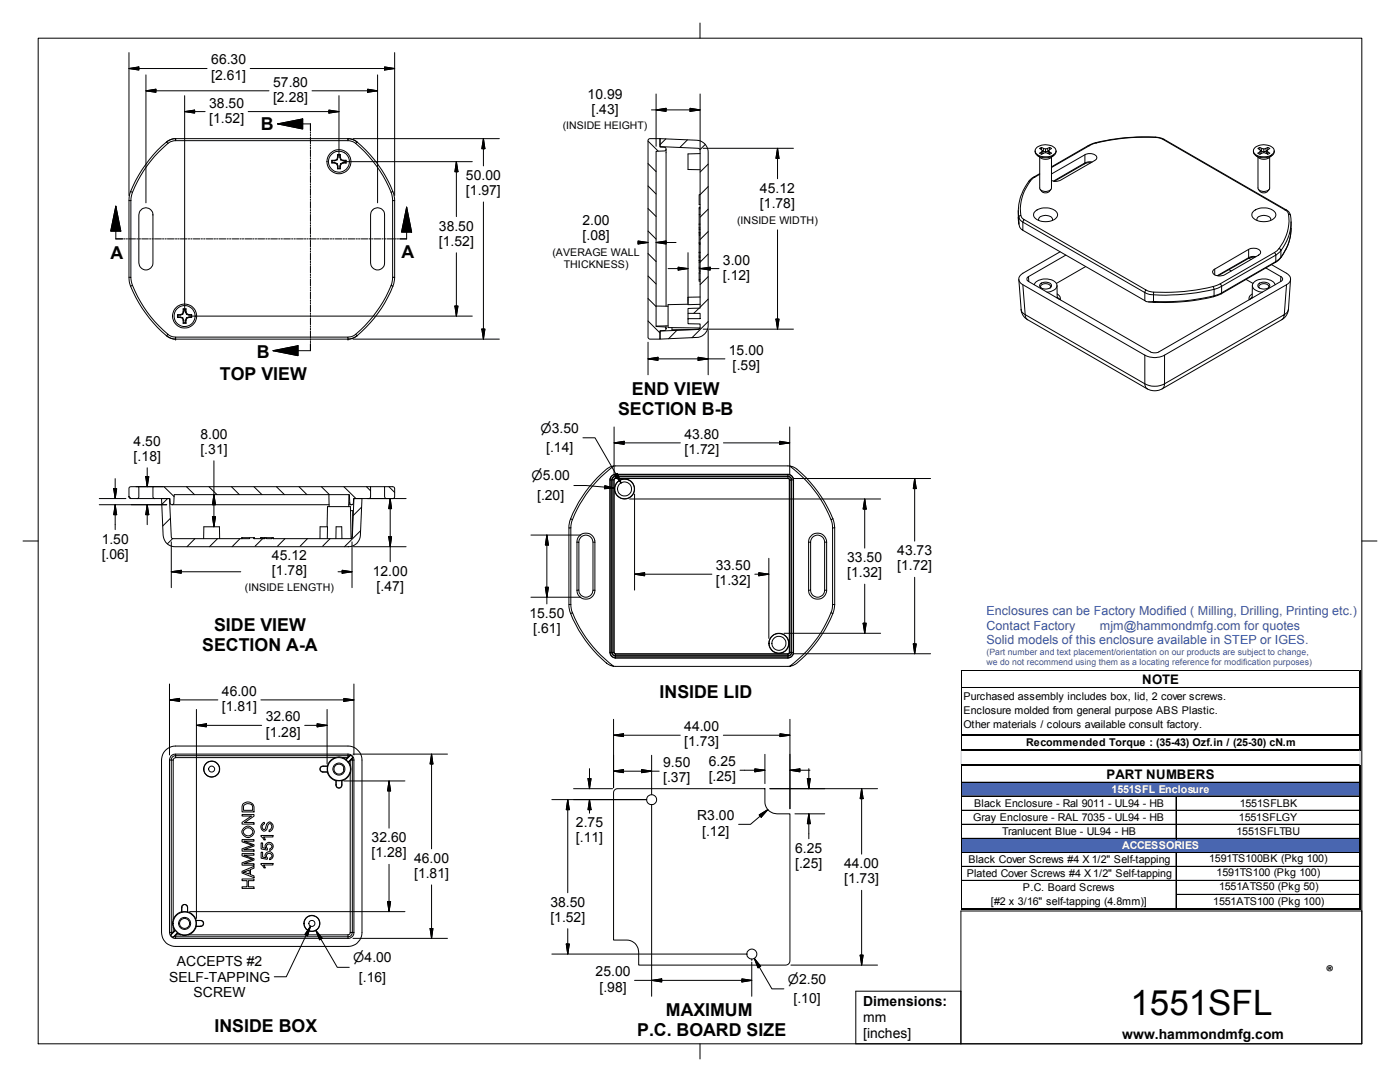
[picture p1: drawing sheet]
<svg xmlns="http://www.w3.org/2000/svg" width="279mm" height="216mm" viewBox="0 0 279 216" stroke-linecap="round" stroke-linejoin="round" font-family="sans-serif">
<g fill="none" stroke="#000" stroke-width=".2">
<path d="M26.1 38.2l-.4 1.8 .1 15.8a18.3 18.3 0 0 0 4 7.7l1.6 1.8a7.4 7.4 0 0 0 2.9 2.3l.8 .1M26.1 38.2l.3 .2M26.4 38.4l-.3 1.6M33.5 28.6l-.2-.3a26.1 26.1 0 0 0-7.2 9.9M33.5 28.6a24.5 24.5 0 0 0-7.1 9.8M35.1 27.7h34.3v.4M35.1 28.1h34.3M35.1 28.1v-.4h-.5l-1.3 .6M35.1 28.1l-1 .2-.6 .3M35.1 27.7l-1.2 .2-.7 .5M35.1 27.7h.1M66.2 32l.6 .1"/>
<path d="M66.3 32.4h.5v.1M66.3 32.1l-.1 .4M66.8 32.4l.5 .2M67.2 31.8l-1 .2v.3v.2h.6l.4 .2M67.2 32.7l.2 .4M67.3 31.9l-.5 .2v-.1M67.3 32.6l.2 .5h-.1M67.3 32.6l-.1 .1M67.4 33.7h.5M67.4 30.9h.5M67.4 30.9h.4M67.4 30.9v.5"/>
<path d="M67.4 33.1v.6M67.4 31.4l-.2 .4M67.5 33.6l.4 .1M67.5 30.9v.5h-.1M67.5 33.1l-.1 .6M67.5 31.4l-.2 .5-.1-.1M67.9 31.4h-.1l.2 .5M67.9 30.9l-.1 .5M67.9 33.1h-.1v.5M67.9 31.4l.2 .4M67.9 30.9v.5M67.9 33.1v.6"/>
<path d="M68 32.6l-.2 .5M68 31.9l.5 .2M68 32.6l.1 .1M68.1 31.8l-.1 .1M68.1 32.7l-.2 .4M68.1 31.8l.4 .2M68.5 32.4l.6 .1M68.5 32.5h.6M68.5 32.5v-.1l-.5 .2M68.5 32v.1h.5M68.5 32.5l-.4 .2M68.5 32h.6"/>
<path d="M69.1 32v.5M69.1 32l-.1 .4M69.4 28.1l1 .2 .6 .3M69.4 27.7l.8 .1 .8 .3 .2 .2-.2 .3M69.4 27.7l1.2 .2 .7 .5M69.4 27.7h.1M71 28.6a25.7 25.7 0 0 1 7.1 9.8M71.2 28.3a25.4 25.4 0 0 1 7.2 9.9l-.3 .2M78.1 38.4l.3 1.6M78.4 38.2l.4 1.8M129.5 27.7h2.2v1.6l.9 .1a.37 .37 0 0 1 .3 .3 .37 .37 0 0 1-.3 .4l-1.7 .1v35h1.7a.36 .36 0 0 1 .3 .4 .36 .36 0 0 1-.3 .4h-.9v1.7h-2l-.4-.3v-39.5zM131.7 27.7l7.3 .3a2.39 2.39 0 0 1 2.3 2.4v34.5a2.39 2.39 0 0 1-2.3 2.4l-7.3 .4v-1.6l7.6-.4 .4-.2v-.9h-2.4v-1h2.4v-1.1h-2.4v-.9l2.4-.1v-31.7l-.4-.2-7.6-.3z"/>
<path d="M132.9 29.8v31.3M139.7 38.8h-.2v2h.2M139.7 30.6l-2.4 .1v3.1l2.4 .1M205.3 36.2a9.8 9.8 0 0 0-2.1 5.9M205.6 36.1a9.3 9.3 0 0 0-1.9 6.9l-.4 .2v1.4M206.4 35.3h.2l-1 .8-.3 .1M206.4 35.3l-1.1 .9M206.6 30.1a1.59 1.59 0 0 0 1.9 1.4 1.88 1.88 0 0 0 2.3-1.4M206.9 29.5a2.82 2.82 0 0 1 3.8 .3 1.49 1.49 0 0 1-1.8 1.5 1.87 1.87 0 0 1-2.3-1.2zM207 31l.8 .5a1.8 1.8 0 0 0 1.8 0l.7-.5M207.5 31.4v6.1a1.34 1.34 0 0 0 2.3 0v-6.1M207.5 34.6l-1.1 .7"/>
<path d="M207.5 34.8l-.9 .5M207.6 37.8a1.16 1.16 0 0 0 1.1 .7 1.16 1.16 0 0 0 1-.7M207.9 30.3v.5M207.9 29.4v.5M208 30.1l.2 .1M208 30.1l.1 .5M208 30.1l-.1 .2M208.3 29.6l-.1 .6 .5 .1M208.7 29.7v.6l.4-.1M208.7 29.7l-.8-.3-.4 .2 .5 .5M209.1 29.6l-.4 .1M209.1 29.6v.6l.2-.1 .2 .2"/>
<path d="M209.5 29.4l-.4 .2M209.5 29.9l-.3 .7M209.5 29.4l.3 .2-.3 .3M209.5 30.3l.3 .3-.3 .2a1.15 1.15 0 0 0-1.6 0l-.4-.2 .4-.3M209.5 29.4v.5M209.5 30.3l-.1 .5M209.8 34.7l6.7-3.8a1.83 1.83 0 0 1 2.4 .4l-.1 .5-.3 .2-6.8 3.9-1 .3-.9-.2M216.5 30.9l-.1 1.8M217.2 29.1l-7.4 4.2M217.2 29.1h.2M217.4 29.1l-7.6 4.3M217.7 32.5l-1.2 .1-6.1 3.6"/>
<path d="M218 32.3h-.8l-.7 .2-6.3 3.7M218.7 28.5h.1M218.8 28.5l-1.4 .6M230.7 27.3v.1M230.7 27.4a41.1 41.1 0 0 0-11.9 1.1M230.7 27.4l1.4 .4M232.1 27.8l24.4 14.1M232.3 27.8l-.3-.2a11 11 0 0 0-4.4-.3l-3 .2-3 .4a13.7 13.7 0 0 0-4.4 1.2M232.3 27.8l24.4 14.1M232.3 27.8h-.2M250.1 30.1a1.59 1.59 0 0 0 2 1.4 1.89 1.89 0 0 0 2.2-1.2v-.2M250.4 29.5a2.82 2.82 0 0 1 3.9 .3 1.49 1.49 0 0 1-1.8 1.5 1.87 1.87 0 0 1-2.4-1.2z"/>
<path d="M250.6 31l.7 .5a1.83 1.83 0 0 0 1.9 0l.7-.5M251.1 31.4v6.1a1.32 1.32 0 0 0 2.3 0v-6.1M251.2 37.8a1.16 1.16 0 0 0 1 .7 1.16 1.16 0 0 0 1.1-.7M251.4 30.3l.1 .5M251.4 29.4v.5M251.6 30.1l.1 .5M251.6 30.1l-.2 .2M251.6 30.1l.1 .1M251.8 29.6l-.1 .6 .5 .1M252.2 29.7v.6l.5-.1M252.2 29.7l-.8-.3-.4 .2 .6 .5M252.6 29.6l-.4 .1"/>
<path d="M252.6 29.6l.1 .6 .2-.1 .1 .2M253 29.4l-.4 .2M253 29.4l.4 .2-.4 .3M253 29.4v.5M253 29.9l-.2 .7M253 30.3l.4 .3-.4 .2a1.12 1.12 0 0 0-1.6 0l-.4-.2 .4-.3M253 30.3v.5M25.7 55.3h.4l.3 1.6-.3 .2M25.7 40h.4M26.1 40v15.3M26.4 56.9a24.5 24.5 0 0 0 7.1 9.8l-.2 .3M28 42.1a1.41 1.41 0 0 1 1.5-.6 1.41 1.41 0 0 1 1 1.4v9.6a1.41 1.41 0 0 1-1.4 1.4 1.41 1.41 0 0 1-1.4-1.4v-9.6z"/>
<path d="M74.2 42.1a1.41 1.41 0 0 1 1.6-.6 1.41 1.41 0 0 1 1 1.4v9.6a1.4 1.4 0 0 1-1.4 1.4 1.4 1.4 0 0 1-1.4-1.4v-9.6zM78.4 57.1l-.3-.2a25.7 25.7 0 0 1-7.1 9.8M78.4 57.1a23.4 23.4 0 0 1-7.8 10.3l-1.2 .3M78.8 55.3h-.4l-.3 1.6M78.8 40h-.4v15.3M78.8 40v15.3M78.8 55.3l-.4 1.8M139.5 52v1.9h.2M139.5 50.3v.8M139.5 46.4v.5M139.5 44.7v.8M139.5 51.1v.9"/>
<path d="M139.5 45.5v.9M139.5 44.7h.2M139.5 54.5h.2M139.5 55.8h.2M139.5 52.3h.2M139.5 52h.2M139.5 53.3h.2M139.5 53.6h.2M139.5 50.4h.2M139.5 48.5v.1h.2M139.5 46.7h.2M139.5 41.7h.2"/>
<path d="M139.5 51.1h.2M139.5 51.4h.2M139.5 50.3h.2M139.5 48.5h.2M139.5 46.4h.2M139.5 45.5h.2M139.5 45.8h.2M139.7 42.8h-.2v1.9M139.7 54.2h-.2v1.9h.2M139.7 41.4h-.2v1.4M139.7 48.7h-.2v1.6M139.7 46.9h-.2v1.6"/>
<path d="M139.7 59.3h-2.4v1.5l2.4-.1M203.2 43.4a2.78 2.78 0 0 0 .7 2.4l.2 .2v-1.7M203.2 43.4l.1 1.3M203.2 42.1l.3 1.7 .6 .5M203.2 42.1v1.3M203.3 55.8l.5 5.9M203.7 43l.3 .5 .4 .3-.3 .5M204.1 46l24.4 14M204.1 44.3l24.4 14.1M204.1 56.8l24.4 14.1M204.4 43.8l24.3 14.1-.2 .5M205.3 55.2v1"/>
<path d="M206.4 56.8a2.82 2.82 0 0 1 3.3-1 1.16 1.16 0 0 1 1.1 .6 1.16 1.16 0 0 1-.1 1.2l-1 .6-.7 .1M206.7 42a3.3 3.3 0 0 1 4.2 .4 1.12 1.12 0 0 1-.8 1.6 3.1 3.1 0 0 1-3.8-.9l.1-.7zM207.3 44a.89 .89 0 0 1 1.1-1 1.37 1.37 0 0 1 1.7 .8l-.1 .2M207.6 56.6a1.55 1.55 0 0 1 2.2 .3 .99 .99 0 0 1-1.3 .8 .73 .73 0 0 1-.8-.2 .73 .73 0 0 1-.1-.9zM207.8 57.5a.57 .57 0 0 1 0-.7 .57 .57 0 0 1 .6-.2 .87 .87 0 0 1 1.2 .8l-.1 .1M210.9 57l.1 2.5M211 58.7l.5 .5 .1 .6M211 59.3l.5 .4M211.1 59.3l-.1 .1M211.3 59.6v.1M211.6 50.2l-7.5 4.3a1.21 1.21 0 0 0-.8 1.2 1.21 1.21 0 0 0 .8 1.1l.5 6.3 .2 .4 .3 .3M212.7 50.9l-7.4 4.3a.52 .52 0 0 0-.4 .5 .52 .52 0 0 0 .4 .5l24.3 14a1.98 1.98 0 0 0 1.7 0l24.3-14a.5 .5 0 0 0 .4-.5 .5 .5 0 0 0-.4-.5"/>
<path d="M216.7 53.2l-5.9 3.4M228.5 60a2.2 2.2 0 0 0 1.7 .2M228.5 58.4v1.6M228.7 57.9l1.6 .4-.1 1.9M242.2 59.2a42.2 42.2 0 0 1-13 1M242.2 59.2l.1-.2a41.8 41.8 0 0 1-12.1 1.2M242.2 53.8l7-4a1.64 1.64 0 0 1 2.4 .5l-.4 .6-6.8 3.9a1.75 1.75 0 0 1-2.4-.5zM242.3 57.7v1.3l1.5-.6-.1 .2M242.3 57.7a38.9 38.9 0 0 1-13.2 1l-.6-.3M242.3 57.7l-.2-.5a40.1 40.1 0 0 1-11.8 1.1M242.4 53.7v1.1M243.7 58.6l-1.5 .6"/>
<path d="M243.8 57.1l-1.5 .6M243.8 57.1l-.3-.5-1.4 .6M245.3 53.8l.4 .3M248.7 55.8l1.4 .8M249.2 49.8l-.1 1.8M249.3 51.5l.4 .3M249.6 59.6v.1M249.9 59.3v.1M249.9 59.3l-.5 .4M249.9 58.7l-.6 .5v.6M249.9 57v2.5M250.3 42a3.3 3.3 0 0 1 4.2 .4 1.12 1.12 0 0 1-.9 1.6 3.1 3.1 0 0 1-3.7-.9v-.7z"/>
<path d="M250.4 51.3l-1.3 .3-6 3.4M250.7 51.2l-1.3 .1-6.5 3.7M250.9 44a.89 .89 0 0 1 1-1 1.37 1.37 0 0 1 1.7 .8v.2M251.2 56.6a1.55 1.55 0 0 1 2.2 .3 1.1 1.1 0 0 1-1.6 .7 .62 .62 0 0 1-.7-.2 .62 .62 0 0 1 .1-.8zM251.4 57.5a.57 .57 0 0 1 0-.7 .57 .57 0 0 1 .6-.2 .87 .87 0 0 1 1.2 .8l-.1 .1M252.6 53.5l3 1.7M253.8 52.8l3 1.7a1.21 1.21 0 0 1 .8 1.2 1.21 1.21 0 0 1-.8 1.1l-.5 6 .6-.5 .2-.6M254.5 56.8a2.82 2.82 0 0 0-3.3-1 1.16 1.16 0 0 0-1.1 .6 1.16 1.16 0 0 0 .1 1.2l1 .6 .7 .1M254.5 52.4l-10.8 6.2M254.5 52.4l.1-.2-10.8 6.2v-1.3M254.6 50.9v1.3l1-.9v.2M254.6 50.9l-.3-.5-10.8 6.2"/>
<path d="M254.6 50.9l-10.8 6.2M255.2 49.6l-.9 .8M255.6 51.5l-1.1 .9M255.6 55.2v1M256.5 41.9l.4 .3 .3 .6M256.7 41.9a2.19 2.19 0 0 1 1 2.4M256.7 41.9h-.2M256.8 56.8l-24.4 14.1M257.2 42.8h.2l.2 .2M257.2 42.8a9.1 9.1 0 0 1-2 6.8M257.6 55.8l-.5 5.9M257.7 45.6a9.6 9.6 0 0 1-2.1 5.9"/>
<path d="M257.7 45.6a9.4 9.4 0 0 1-2.1 5.7v-1.3l-1 .9M257.7 44.3v1.3M257.7 44.3a9.5 9.5 0 0 1-2.1 5.7l-.1-.3-.3-.1M33.2 67l1 .5 .9 .2M33.5 66.7l.9 .5 .7 .1v.4M35.1 67.7h.1M35.1 67.7h34.3M35.1 67.3h34.3v.4M35.4 62.8l.6 .1M35.5 62.9l-.1 .5M35.5 63.2h.5v.2M36 63.2l.5 .2"/>
<path d="M36.4 63.5l.2 .4M36.4 62.6l-1 .2v.3v.3l1 .1M36.5 63.4l.2 .5h-.1M36.5 63.4l-.1 .1M36.5 62.7l-.5 .2v-.1M36.6 61.6h.5M36.6 61.6l.4 .1M36.6 61.6v.6M36.6 62.2l-.2 .4M36.6 63.9v.6M36.6 64.5h.5M36.7 61.7v.5h-.1"/>
<path d="M36.7 62.2l-.2 .5-.1-.1M36.7 63.9v.5l-.1 .1M36.7 64.4l.4 .1M37.1 62.2h-.1l.2 .5M37.1 61.6l-.1 .1v.5M37.1 62.2l.2 .4M37.1 61.6v.6M37.1 63.9h-.1v.5M37.1 63.9v.6M37.2 63.4l.1 .1M37.2 62.7l.5 .2M37.2 63.4l-.2 .5"/>
<path d="M37.3 62.6l-.1 .1M37.3 62.6l.4 .2M37.3 63.5l-.2 .4M37.7 63.2l.5 .2M37.7 63.4v-.2l-.5 .2M37.7 62.8v.1h.5M37.7 63.4l-.4 .1M37.7 63.4h.5M37.7 62.8h.5M38.2 62.8v.6M38.2 62.8v.4M69.4 67.7h.1"/>
<path d="M71.2 67l-.2-.3-.9 .5-.7 .1M71.3 67l-1 .5-.9 .2M130.9 61.1h2.4M132.9 65v.5M133.3 65l-2.4 .1M137.3 62.5v1.1M137.3 60.7l-4 .1v4.6h6.4v.2l-1.7 .1-3.9 .1v-.4M203.8 61.7l.2 .6 .6 .5 23.9 13.8 .1 .7 .4 .3M203.8 61.7a2.46 2.46 0 0 0 1.3 2.1M205.1 63.8l23.9 13.8M228.5 70.9v5.7a4.2 4.2 0 0 0 3.9 0l-.2 .7-.3 .3M230.1 60.3h.5"/>
<path d="M255.8 63.8l.3-.3 .2-.7-23.9 13.8v-5.7a4.2 4.2 0 0 1-3.9 0M257.1 61.7a2.65 2.65 0 0 1-1.3 2.1l-23.9 13.8a3.1 3.1 0 0 1-2.9 0M25.9 97.2l1.8-.1v2.1l-.1 .2-1.6 .1-.2-.2-.1-1.9zM27.3 99.5h3.6M27.7 97.1h2.8M30.5 97.1h43.5l-.1 2.2-.2 .2h-3.1l-.1 .9a.36 .36 0 0 1-.3 .3 .36 .36 0 0 1-.4-.3l-.1-1.7h-34.9l-.1 1.7a.37 .37 0 0 1-.4 .3 .37 .37 0 0 1-.3-.3l-.1-.9-3.2-.1-.2-.2zM32.2 99.5h1.6l.4 7.6 .2 .4h15.4v-.2h.9v.2h1.4v-.2h.3v.2h.5v-.2h.3v.2h1.1v-.2h.2v.2h15.6l.2-.4 .3-7.6h1.6l-.3 7.3a2.35 2.35 0 0 1-2.4 2.3h-34.6a2.39 2.39 0 0 1-2.3-2.3zM65.6 98.7l.1 2.4M69.6 98.7v2.4M73.6 99.5h3.6M74 97.1h2.8M76.8 97.1h1.6l.3 .2v2l-.2 .2h-1.5l-.2-.2z"/>
<path d="M122 95.1l.3-.3 .5-.2h34.4l.7 .3 .4 .4 .1 .5v34.4l-.1 .5-.4 .3-.7 .3h-34.4l-.6-.3-.4-.3-.1-.5v-34.4zM122.1 95.8h-.3v34.4M122.1 95.8v34.4M122.2 95.8v34.4M122.5 93l-.8 .2a23.5 23.5 0 0 0-7.8 10.3M122.5 93a24.9 24.9 0 0 0-8.2 10.7M122.5 93h35.1M122.5 95.8h.1M122.5 95.8v34.4M122.6 95.5h34.9v34.9h-34.9zM122.8 95l-.5 .2-.2 .6M122.8 95.1h34.4"/>
<path d="M122.8 95.1v.3l34.4 .1M122.8 95.5h-.2l-.1 .3h-.3M122.8 95.1l-.4 .2-.2 .5M122.8 95v-.2a.89 .89 0 0 0-1 1h-.1M122.8 94.6l34.4 .1v.3M122.8 95h34.4M157.2 95.1l.5 .2 .2 .5M157.2 95.1v.3l.3 .1v.3M157.2 95l.6 .2 .2 .6M157.2 94.6a1.12 1.12 0 0 1 1.1 1.2h-.3M157.6 95.8h.3v34.4h-.3zM158 95.8v34.4"/>
<path d="M158.3 95.8h.1M158.3 95.8v34.4M34.4 100.7h31.3M40.6 107.5l.1-2.4h3.1v2.4M48.3 107.3h1.5M48.3 107.3v.2M50.7 107.3h.1M50.7 107.3l.1 .2M50.7 107.3v.2M52.1 107.3h.1M52.1 107.3v.2M52.1 107.3l-.1 .2"/>
<path d="M52.4 107.3h.5v.2M52.7 107.3v.2M53.2 107.3h1.1M54.5 107.3h.1M54.5 107.3v.2M63.9 107.5v-2.4h1.5l-.1 2.4M67 107.5l.1-2.4h1.1v2.4M69.6 100.7h.5M70 101.9h.4l-.1 5.3-.2 .2-.2-6.3h-4.5l-.1 4M113.9 105.3h-.4v15.3M113.9 105.3v15.3M114.3 103.7l-.4-.2-.4 1.8"/>
<path d="M114.3 103.7l-.4 1.6M115.1 117.8a1.79 1.79 0 0 0 1.8 1.7 1.79 1.79 0 0 0 1.8-1.7M115.1 108.2h.4v9.6h-.4M115.1 108.2v9.6M115.5 117.8a1.44 1.44 0 0 0 1.5 1.4 1.44 1.44 0 0 0 1.4-1.4h.3M115.5 108.2a1.41 1.41 0 0 1 1.4-1.4 1.41 1.41 0 0 1 1.4 1.4v9.6M118.3 108.2h.4M118.7 108.2v9.6M118.7 108.2a1.79 1.79 0 0 0-1.8-1.8 1.79 1.79 0 0 0-1.8 1.8M161.4 117.8a1.8 1.8 0 0 0 1.8 1.7 1.8 1.8 0 0 0 1.8-1.7M161.4 108.2v9.6M161.4 108.2a1.8 1.8 0 0 1 1.8-1.8 1.8 1.8 0 0 1 1.8 1.8"/>
<path d="M161.4 108.2h.4v9.6h-.4M161.8 108.2a1.4 1.4 0 0 1 1.4-1.4 1.4 1.4 0 0 1 1.4 1.4v9.6M161.8 117.8a1.43 1.43 0 0 0 1.4 1.4 1.43 1.43 0 0 0 1.4-1.4h.4M164.6 108.2h.4M165 108.2v9.6M166.2 103.5l.4 1.8M166.2 103.5l-.4 .2 .4 1.6M166.2 103.5a24.1 24.1 0 0 0-7.8-10.3l-.8-.2a25.2 25.2 0 0 1 8.2 10.7M166.6 105.3h-.4v15.3M166.6 105.3v15.3M113.9 122.4l.4-.1a24.9 24.9 0 0 0 8.2 10.6l-.8-.2a23.5 23.5 0 0 1-7.8-10.3zM113.9 120.6l.4 1.7"/>
<path d="M113.9 120.6h-.4l.4 1.8M121.7 130.2h.1M121.8 130.2h.3M121.8 130.2l.1 .4 .3 .4 .6 .3M122.1 130.2l.2 .5 .5 .2M122.5 132.9h35.1M122.5 130.2l.1 .2 .2 .1M122.5 130.2h.1M122.5 130.2h-.3v.1l.3 .5h.3M122.8 130.5h34.4M122.8 130.9h34.4M122.8 130.5v.3h34.4"/>
<path d="M122.8 130.9v.4M122.8 130.5h.1M122.8 131.3h.1M122.8 131.3h34.4M157.2 130.9v.4M157.2 130.5h.1M157.2 131.3h.1M157.5 130.2v.2l-.3 .1M157.9 130.2l-.1 .3-.2 .3h-.4v-.3M158 130.2h.3M158 130.2l-.2 .5-.6 .2M158.3 130.2h.1"/>
<path d="M158.3 130.2l-.4 .8-.7 .3M165.8 122.3l.4 .1a24.1 24.1 0 0 1-7.8 10.3l-.8 .2a25.2 25.2 0 0 0 8.2-10.6zM166.6 120.6h-.4l-.4 1.7M166.6 120.6l-.4 1.8M33.2 149.6l1.1-.6 .8-.1h34.3a2.84 2.84 0 0 1 2.8 2.8v34.4a2.84 2.84 0 0 1-2.8 2.7h-34.3a2.73 2.73 0 0 1-2.9-2.7v-34.4l.3-1.2zM33.8 151.7h.4M33.8 151.7v34.4M34.2 151.7h.4M34.2 151.7v34.4h.3M34.6 151.7v31.8M35.1 150.5v.3a.83 .83 0 0 0-.9 .9M35.1 151.2h31.7"/>
<path d="M35.1 151.2l-.5 .2v.3M64.4 154h1M64.4 154v.1M64.5 152.9h.9M64.5 152.9a.56 .56 0 0 0-.6 .5 .56 .56 0 0 0 .5 .6M65.3 152.9h.1M65.3 154.1l.5 .9 .6 .5 .7 .3M65.3 152.9h-.8a.59 .59 0 0 0-.7 .5 .59 .59 0 0 0 .6 .7h.9M65.4 154l-.1 .1M65.4 152.9v1.1M66.8 151.2l-1 .8-.5 .9M66.8 151.2l.8-.2 .8 .2"/>
<path d="M67.1 156.6h.1M67.1 155.8v.8M67.1 155.7v.1M67.1 156.6a.56 .56 0 0 0 .5 .6 .56 .56 0 0 0 .6-.6M68.2 155.7h-1.1v.9M68.2 155.7v.1M68.2 155.7v.9M68.2 155.8v.8a.59 .59 0 0 1-.6 .7 .59 .59 0 0 1-.5-.7M68.4 151.2h.9M68.4 151.2l.6 .3M69 151.6l.5 .5M69 151.5v.1"/>
<path d="M69.3 151.2l-.3 .3M69.4 151.1v-.3h-34.3v.4M69.4 151.1l-.1 .1M69.4 150.5v.3h.3M69.4 150.5a1.16 1.16 0 0 1 1.2 1.2M69.4 150.5h-34.3a1.16 1.16 0 0 0-1.3 1.2M69.5 152.1h.1M69.6 152.1l.3 .6M69.7 150.8l-.3 .3M69.9 151.8v.9M69.9 154.3v31.8M69.9 154.3l-.5 .8-1.2 .7"/>
<path d="M69.9 152.7a1.94 1.94 0 0 1 0 1.6M70 150.7l-.3 .1M70 150.7l.4 .4M70 150.7l-1 .9M70 151.7h.3M70 151.7l-.4 .4M70.3 151.4v.3M70.3 151.4l-.3 .3M70.3 151.7v34.4h-.4M70.3 151.7h.3M70.4 151.1l-.1 .3M70.4 151.1l-.9 1"/>
<path d="M70.6 151.7v34.4M122.7 157.6l.5-.2h29.5v2.6a2.38 2.38 0 0 0 2.3 2.4h2.6v29.4l-.2 .5-.6 .3h-29.3v-2.6a2.38 2.38 0 0 0-2.4-2.4h-2.7v-29.4zM48.3 175.4h2.4v.3h-1.1v1.3h1.1v.3h-2.4v-.3h1v-1.3h-1zM48.3 173.9l2.4-1v.3l-.7 .3v1l.7 .3v.3l-2.4-.9zM48.3 170.3h2.4v.3h-2l2 .7v.3l-2 .7h2v.3h-2.4v-.4l2.1-.7-2.1-.7zM48.3 167.5h2.4v.4h-2l2 .7v.2l-2 .7h2v.3h-2.4v-.4l2.1-.7-2.1-.7zM48.3 162.5h2.4v.4l-1.9 1.2h1.9v.3h-2.4v-.3l1.9-1.3h-1.9zM48.5 160.4a1.26 1.26 0 0 1 1.3-.3 1.26 1.26 0 0 1 .9 1v.9h-2.4v-1zM48.6 174l1.1-.4v.8zM48.7 165.2a1.17 1.17 0 0 1 1.5-.2 1.17 1.17 0 0 1 .4 1.6 1.17 1.17 0 0 1-1.5 .4 1.03 1.03 0 0 1-.4-1.8zM48.7 160.7a1.15 1.15 0 0 1 1.6 0l.1 1h-1.8zM48.9 165.4a.84 .84 0 0 1 1.4 .1 .84 .84 0 0 1-.6 1.3 .79 .79 0 0 1-1-.3 .79 .79 0 0 1 .2-1.1z"/>
<path d="M52.1 166.7h2.4v.3h-1.9l.4 .6h-.3zM52.1 172.3h2.4v.3h-1.9l.4 .6h-.3l-.6-.7zM52.1 170.1h.3v.9l.6 .2a.81 .81 0 0 1 .4-1.2 .81 .81 0 0 1 1.1 .5 .81 .81 0 0 1-.7 1v-.3a.51 .51 0 0 0 .2-.9 .51 .51 0 0 0-.8 .4l.1 .8-1.2-.3zM52.1 168.2h.3v.9l.6 .2a.8 .8 0 0 1 .4-1.1 .8 .8 0 0 1 1.1 .5 .8 .8 0 0 1-.7 1v-.3a.52 .52 0 0 0 .2-.9 .52 .52 0 0 0-.8 .3l.2 .5-.1 .3-1.2-.2zM52.4 164.3l.3-.2 .1 .3a.54 .54 0 0 0-.5 .6 .54 .54 0 0 0 .6 .5v-.1a1.36 1.36 0 0 1 .9-1.4 1 1 0 0 1 .7 1 1 1 0 0 1-.8 .9v-.3a.65 .65 0 0 0 .6-.6 .65 .65 0 0 0-.6-.6l-.2 .3a1.01 1.01 0 0 1-.9 1.1 .94 .94 0 0 1-.2-1.5zM33.8 186.1h.4v.2M33.8 186.1a1.16 1.16 0 0 0 1.3 1.1M34.1 186.6l.4 .4M34.2 186.3l-.1 .3M34.5 186.1l-.3 .2M34.6 185v.9M34.6 185.9l-.1 .2"/>
<path d="M34.6 185l.3 .7M34.6 183.5l-.2 .6 .2 .9M34.8 186.9h.3M34.8 186.9l-.3 .1M34.9 185.7h.1M34.9 185.7l-.3 .2M35 185.7l.4 .4M35 185.7l-.9 .9M35.1 186.6v.3M35.1 186.6l-.3 .3M35.1 186.9h34.3M35.1 186.9v.3"/>
<path d="M35.1 187.2h34.3M35.2 186.5h.9M35.2 186.5l-.1 .1M35.4 186.1l.1 .1M35.4 186.1l-.9 .9M35.5 186.2l-.3 .3M35.5 186.2l.6 .3M36.1 186.5l.6 .2 .9-.2M36.2 181.9h1.2M36.2 181.9v-.8a.6 .6 0 0 1 .6-.6 .6 .6 0 0 1 .6 .6v.8M36.2 181.1h.1M36.2 181.9l-.9 .5-.7 1.1"/>
<path d="M36.3 181.1a.56 .56 0 0 1 .6-.6 .56 .56 0 0 1 .5 .6v.9M36.3 181.1v.9M37.4 181.9l.7 .3 .6 .5 .5 1M37.6 186.5h31.8M39.1 183.7h.9M39.1 184.8h.9M39.2 183.7v1.2M39.2 183.7h.8a.6 .6 0 0 1 .6 .6 .6 .6 0 0 1-.6 .6h-.8M39.2 184.9l-.7 1.1-.9 .5M40 183.7a.56 .56 0 0 1 .6 .5 .56 .56 0 0 1-.6 .6M40 183.7h.1M40 184.8v.1"/>
<path d="M69.4 186.5v.4M69.4 186.9v.3M69.9 186.1l-.1 .2-.4 .2M70.6 186.1h-.3a.87 .87 0 0 1-.9 .8M70.6 186.1a1.16 1.16 0 0 1-1.2 1.1"/>
<circle cx="67.6" cy="32.3" r="2.1"/>
<circle cx="67.7" cy="32.3" r="2.4"/>
<circle cx="36.8" cy="63.1" r="2.4"/>
<circle cx="36.9" cy="63.1" r="2.09"/>
<circle cx="124.6" cy="97.6" r="1.41"/>
<circle cx="124.6" cy="97.6" r="1.96"/>
<circle cx="124.7" cy="97.6" r="1.99"/>
<circle cx="155.4" cy="128.4" r="2"/>
<circle cx="155.4" cy="128.4" r="1.4"/>
<circle cx="155.5" cy="128.4" r="1.96"/>
<circle cx="42.2" cy="153.5" r=".6"/>
<circle cx="42.2" cy="153.5" r="1.56"/>
<circle cx="42.2" cy="153.4" r="1.6"/>
<circle cx="67.6" cy="153.5" r=".99"/>
<circle cx="67.6" cy="153.5" r="2.29"/>
<circle cx="67.7" cy="153.5" r="1.21"/>
<circle cx="130" cy="159.6" r="1"/>
<circle cx="36.8" cy="184.2" r="2.29"/>
<circle cx="36.8" cy="184.3" r="1.2"/>
<circle cx="36.9" cy="184.3" r=".99"/>
<circle cx="62.2" cy="184.3" r="1.55"/>
<circle cx="62.2" cy="184.3" r=".6"/>
<circle cx="62.3" cy="184.3" r="1.59"/>
<circle cx="150" cy="190.4" r=".99"/>
</g>
<g fill="#4966b0">
<path d="M191.9 156.1h79.6v2.9h-79.6z"/>
<path d="M191.9 167.3h79.6v2.9h-79.6z"/>
</g>
<path d="M191.8 133.7h.1M271.4 133.7h.1M191.8 149.8v2.7M191.9 149.8v2.7M271.4 149.8v2.7" fill="none" stroke="#d9dcdf" stroke-width=".2"/>
<g fill="none" stroke="#000" stroke-width=".2">
<path d="M7.6 7.6h264.2v200.7h-264.2zM25.7 10.5v28.5M25.7 13.7l2-.3v.6zM25.7 13.7h15.6M29.1 18.1l2-.3v.6zM29.1 18.1h24.6M29.1 14.9v25.6M36.9 19.1v43M49.9 13.7h28.9M62.3 18.1h13.1M67.6 19.1v12.2M73.4 17.8l2 .3-2 .3z"/>
<path d="M75.4 14.9v25.6M76.8 13.4l2 .3-2 .3zM78.8 10.5v28.5M130.9 18.8v10.4M139.7 4.6v3M139.7 18.8v10.9M36.9 22.3l1.9-.3v.6zM36.9 22.3h4M49.5 22.3h18.1M55.4 24.7h6.6v1.4M55.4 24.7l5-1v2zM62 26.3v.3"/>
<path d="M62 26.8v.3M62 27.3v1.4M62 28.9v.3M62 29.4v.3M62 29.9v1.3M62 31.5v.3M62 32v.2M62 32.5v1.3M62 34.1v.2M62 34.5v.3M62 35.1v1.3M62 36.7v.2"/>
<path d="M62 37.1v.3M62 37.6v1.4M62 39.2v.3M62 39.7v.3M65.6 22l2 .3-2 .3zM68.6 32.3h25.7M70.4 27.7h29.3M91.1 32.3l.3 2h-.6zM91.1 32.3v10.9M96.5 27.7l.3 2h-.6zM96.5 27.7v5.4M129.3 37.1l1.6 1.6"/>
<path d="M129.3 32.6l1.6 1.6M129.3 28.2l2 1.9M130 21.9h9.7M130.9 21.9l2-.3v.6zM132.9 27.7l-1.2 1.2M137.2 27.9l-1.5 1.5M137.7 21.6l2 .3-2 .3zM140.3 29.6h18M140.7 28.8l-1 1.1M141.3 37.2l-1.6 1.6M141.3 32.7l-1.6 1.6M155.2 29.6v6.1"/>
<path d="M155.2 29.6l.3 2h-.6zM23.1 41.1l1 5h-2zM23.1 41.1v6.6h1.4M24.7 47.7h.3M25.2 47.7h.2M25.7 47.7h1.4M27.3 47.7h.2M27.8 47.7h.2M28.3 47.7h1.3M29.8 47.7h.3M30.4 47.7h.2M30.8 47.7h1.4"/>
<path d="M32.4 47.7h.3M32.9 47.7h.3M33.4 47.7h1.4M35 47.7h.3M35.5 47.7h.3M36 47.7h1.3M37.6 47.7h.2M38.1 47.7h.2M38.6 47.7h1.3M40.2 47.7h.2M40.6 47.7h.3M41.1 47.7h1.4"/>
<path d="M42.7 47.7h.3M43.2 47.7h.3M43.7 47.7h1.4M45.3 47.7h.3M45.8 47.7h.3M46.3 47.7h1.3M47.9 47.7h.3M48.4 47.7h.2M48.9 47.7h1.3M50.4 47.7h.3M50.9 47.7h.3M51.4 47.7h1.4"/>
<path d="M53 47.7h.3M53.5 47.7h.3M54 47.7h1.4M55.6 47.7h.3M56.1 47.7h.3M56.6 47.7h1.4M58.2 47.7h.2M58.7 47.7h.2M59.2 47.7h1.3M60.7 47.7h.3M61.3 47.7h.2M61.7 47.7h1.4"/>
<path d="M62 40.2v1.4M62 41.8v.3M62 42.3v.3M62 42.8v1.4M62 44.4v.3M62 44.9v.3M62 45.4v1.3M62 47v.2M62 47.5v.2M62 48v1.3M62 49.6v.2M62 50v.3"/>
<path d="M62 50.5v1.4M62 52.1v.3M62 52.6v.3M62 53.1v1.4M62 54.7v.3M62 55.2v.3M62 55.7v1.4M62 57.3v.3M62 57.8v.3M62 58.3v1.3M62 59.9v.3M63.4 47.7h.2"/>
<path d="M63.8 47.7h.3M64.3 47.7h1.4M65.9 47.7h.3M66.4 47.7h.3M66.9 47.7h1.3M68.5 47.7h.2M69 47.7h.2M69.5 47.7h1.3M71.1 47.7h.2M71.5 47.7h.3M72.1 47.7h1.3M73.6 47.7h.3"/>
<path d="M74.1 47.7h.3M74.6 47.7h1.4M76.2 47.7h.3M76.7 47.7h.3M77.2 47.7h1.4M78.8 47.7h.3M79.3 47.7h.2M81.2 41.3l.9 5h-2zM81.2 41.3v6.4h-1.4M91.1 50.4v12.7M96.5 40.3v27.4M127.3 48.1l2 .3-2 .3z"/>
<path d="M127.3 48.4h2M129.3 59.6l1.6 1.6M129.3 55.1l1.6 1.6M129.3 50.6l1.6 1.6M129.3 46.1l1.6 1.6M129.3 41.6l1.6 1.6M130.9 48.4l2-.3v.6zM130.9 48.4h4M133.3 53.6h4M135.3 53.3l2 .3-2 .3zM137.3 50.4v10.1M139.7 53.6l2-.3v.6z"/>
<path d="M139.7 53.6h3.8M141.3 59.7l-1.6 1.6M141.3 55.2l-1.6 1.6M141.3 50.7l-1.6 1.6M141.3 46.2l-1.6 1.6M141.3 41.7l-1.6 1.6M155.2 45.9v19.8M37.8 63.1h56.5M54.5 70l5-1v2zM62 60.4v.2M62 60.9v1.3M62 62.5v.2"/>
<path d="M62 62.9v.3M62 63.5v1.3M62 65v.3M62 65.5v.3M62 66v1.4M62 67.6v.3M62 68.1v.3M62 68.6v1.4h-7.5M70.4 67.7h29.3M90.8 61.1h.6l-.3 2zM96.2 65.7h.6l-.3 2zM129.3 71.6l2-.3v.6z"/>
<path d="M129.3 71.6h15.4M129.3 64.1l2.4 2.3M129.3 68.3v6.5M135.1 65.9l-1.7 1.7M137.4 63.6l-.1 .1M139.3 71.3l2 .3-2 .3zM139.5 61.5l-1 1M140.3 65.7h18M141.3 65.9v8.9M141.3 64.2l-3.2 3.2M154.9 63.7h.6l-.3 2zM19.8 99.5h5.3"/>
<path d="M22.7 97.5h.6l-.3 2zM23 95.5v4M25.7 99.1l.4 .4M27.1 97.1h5.5M29.1 95.1h.6l-.3 2zM29.4 93.3v3.8M32.7 97.1l2.1 2M33.4 99.5l-1.1 1.2M37.2 97.1l1.6 1.6M41.7 97.1l1.6 1.6M42.7 91.9v13.2M42.7 98.7l.3 2h-.6z"/>
<path d="M46.2 97.1l1.6 1.6M50.7 97.1l1.6 1.6M55.2 97.1l1.6 1.6M59.7 97.1l1.6 1.6M64.1 97.1l1.6 1.6M68.6 97.1l2.4 2.4M73.1 97.1l.9 .8M73.3 99.5h7.7M77.6 97.1l1.2 1.2M77.9 99.5l.2 2h-.5zM77.9 99.5v12.6M114.5 96.9h2.4l5.8 .5"/>
<path d="M116.3 87.4h2.4l5.3 9M120.7 96.9l2 .5-2.1 .1zM122.6 88.4l2-.3v.6zM122.6 88.4h13.2M122.6 85.2v9.6M122.7 94.8l.5-.3 .8 1.9zM125.6 99.6h50.1M126.6 98.6v19.2M144.4 88.4h13.2M155.6 88.1l2 .3-2 .3zM157.6 85.2v9.6M158.2 95.5h27.5"/>
<path d="M172.6 99.6l.3 2h-.6zM172.6 99.6v9.8M182.5 95.5v12.5M182.5 95.5l.4 2h-.6zM4.6 108h3M23 100.7l.3 2h-.6zM23 100.7v5M29.4 100.7v4M29.4 100.7l.3 2h-.6zM33.3 100.7h-13.5M34 103.4l-1.5 1.5M34.2 114.1l2-.3v.6z"/>
<path d="M34.2 114.1h13.8M34.2 108.1v9.2M34.5 107.5l-1.1 1M38.9 107.5l-1.6 1.6M42.4 103.1h.6l-.3 2zM43.4 107.5l-1.6 1.6M47.9 107.5l-1.6 1.6M52.4 107.5l-1.5 1.5M56.9 107.5l-1.5 1.5M61.4 107.5l-1.5 1.5M65.9 107.5l-1.5 1.5M67.5 114.1h2.8"/>
<path d="M68.3 113.8l2 .3-2 .3zM70.3 108.1v9.2M70.5 109.1h10.5M72 105.9l-3.3 3.2M72.2 101.2l-1.7 1.7M77.6 107.1h.5l-.2 2zM106 106.8h9.9M106 119.2h9.9M108.8 117.2h.7l-.4 2zM109.1 106.8v13.7M109.1 106.8l.4 2h-.7zM126.6 114.6l2.1-.3v.6z"/>
<path d="M126.6 114.6h15.5M150.6 114.6h2.8M151.4 114.3l2 .3-2 .3zM153.4 111.4v16M172.6 116.6v9.8M182.5 115.2v15.3M271.8 108h3M33.8 139.7l2-.3v.6zM33.8 139.7h9.7M33.8 136.5v14.1M52.1 139.7h18.5M68.6 139.4l2 .3-2 .3z"/>
<path d="M70.6 136.5v14.1M156.4 126.4h19.3M158.2 130.5h27.5M172.3 124.4h.6l-.3 2zM182.3 128.5h.6l-.4 2zM191.9 133.7v16.1M191.9 133.8h79.6M191.9 137.2h79.3M191.9 137.3h79.3M39.2 144.7h13M39.2 141.6v41.7M39.2 144.7l2-.3v.6z"/>
<path d="M60.8 144.7h4.5M63.3 144.4l2 .3-2 .3zM65.3 141.6v10.8M68.6 155.8h12.2M70.4 150.5h18.9M77.6 155.8l.4 2h-.7zM77.6 155.8v9.4M86.1 150.5l.3 1.9h-.6zM86.1 150.5v18.9M110.1 159.6h19M113.3 159.6l.3 2h-.6zM113.3 159.6v18.5"/>
<path d="M114.5 157.4h7.8M117.3 155.4h.7l-.4 2zM117.6 159.6l.4 2h-.7zM117.6 153.4v4M117.6 159.6v2.7M122.4 143.5v13.7M122.4 146.7l2-.3v.6zM122.4 153.9l2-.3v.6zM122.4 146.7h13.4M128 153.6l2 .3-2 .3zM130 150.7v7.9M131.6 153.9h-9.2"/>
<path d="M147.7 153.7h5M150.6 153.4l2.1 .3-2.1 .3zM152.7 150.5v5.9M153.6 157.4h21.5M155.7 146.4l1.9 .3-1.9 .3zM157.6 143.5v17.9M157.6 153.7l2-.3v.6zM157.6 153.7h4M157.6 146.7h-13.2M161.1 155.4h.6l-.3 2zM161.4 153.4v4M172 157.4l.3 2h-.6z"/>
<path d="M172 157.4v13M191.9 152.5v29.1M191.9 156.1h79.3M191.9 156.2h79.3M191.9 158.9h79.3M191.9 159h79.3M234.7 159v8.4M234.8 159v8.4M77.3 179.9h.7l-.4 2zM77.6 172.5v9.4M86.1 176.6v10.6M130 160.6v38.2"/>
<path d="M151.5 162.6l1.7-1.1-1.3 1.6zM153.2 161.5l-3.4 3h-2.4M158.6 162.4h6M161.4 162.4l.3 2h-.6zM161.4 162.4v5M172 177.7v14.9M191.9 161.7h79.3M191.9 161.8h79.3M191.9 164.5h79.3M191.9 167.3h79.3M191.9 167.4h79.3M191.9 170.1h79.3"/>
<path d="M191.9 172.9h79.3M191.9 175.7h79.3M234.7 170.2v11.1M234.8 170.2v11.1M234.9 178.5h36.3M37.8 181.9h43M62 184.8l-.6 1.9-.5-.2zM62 184.8l-4.9 10.1h-2.4M63 185.7l1.3 1.5-.5 .3zM63 185.7l4.3 7.3h2.4M70.4 187.2h18.9M85.8 185.3h.6l-.3 1.9z"/>
<path d="M110.1 190.4h39M113 188.4h.6l-.3 2zM113.3 185.3v5.1M126.6 195.6h23.4M130 195.6l2.1-.3v.6zM148.1 195.3l1.9 .3-1.9 .3zM150 191.4v.2M150 192v6.8M150.5 191.2l1.3 1.6-.5 .3zM150.5 191.2l3.6 6.1h2.3M157.8 192.6h17.3M171.7 190.6h.6l-.3 2z"/>
<path d="M191.8 197.8h-21v10.5h101v-26.5h-80v26.5M139.7 208.3v3"/>
</g>
<path d="M271.4 133.9v15.9M191.9 146.7h79.6M191.9 149.7h79.6M271.4 152.8v28.8M191.9 181.4h79.6" fill="none" stroke="#000" stroke-width=".32"/>
<path d="M191.9 152.6h79.6" fill="none" stroke="#000" stroke-width=".34"/>
<g fill="#000" stroke="#000" stroke-width=".2">
<path d="M25.7 13.7l2-.3v.6zM29.1 18.1l2-.3v.6zM73.4 17.8l2 .3-2 .3zM76.8 13.4l2 .3-2 .3zM36.9 22.3l1.9-.3v.6zM55.4 24.7l5-1v2zM65.6 22l2 .3-2 .3zM91.1 32.3l.3 2h-.6zM96.5 27.7l.3 2h-.6zM130.9 21.9l2-.3v.6zM137.7 21.6l2 .3-2 .3zM155.2 29.6l.3 2h-.6z"/>
<path d="M23.1 41.1l1 5h-2zM81.2 41.3l.9 5h-2zM127.3 48.1l2 .3-2 .3zM130.9 48.4l2-.3v.6zM135.3 53.3l2 .3-2 .3zM139.7 53.6l2-.3v.6zM54.5 70l5-1v2zM90.8 61.1h.6l-.3 2zM96.2 65.7h.6l-.3 2zM129.3 71.6l2-.3v.6zM139.3 71.3l2 .3-2 .3zM154.9 63.7h.6l-.3 2z"/>
<path d="M22.7 97.5h.6l-.3 2zM29.1 95.1h.6l-.3 2zM120.7 96.9l2 .5-2.1 .1zM122.7 94.8l.5-.3 .8 1.9zM122.6 88.4l2-.3v.6zM155.6 88.1l2 .3-2 .3zM182.5 95.5l.4 2h-.6zM23 100.7l.3 2h-.6zM29.4 100.7l.3 2h-.6zM34.2 114.1l2-.3v.6zM42.4 103.1h.6l-.3 2zM42.7 98.7l.3 2h-.6z"/>
<path d="M68.3 113.8l2 .3-2 .3zM77.6 107.1h.5l-.2 2zM77.9 99.5l.2 2h-.5zM108.8 117.2h.7l-.4 2zM109.1 106.8l.4 2h-.7zM126.6 114.6l2.1-.3v.6zM151.4 114.3l2 .3-2 .3zM172.6 99.6l.3 2h-.6zM33.8 139.7l2-.3v.6zM68.6 139.4l2 .3-2 .3zM172.3 124.4h.6l-.3 2zM182.3 128.5h.6l-.4 2z"/>
<path d="M39.2 144.7l2-.3v.6zM63.3 144.4l2 .3-2 .3zM77.6 155.8l.4 2h-.7zM86.1 150.5l.3 1.9h-.6zM117.3 155.4h.7l-.4 2zM122.4 146.7l2-.3v.6zM122.4 153.9l2-.3v.6zM128 153.6l2 .3-2 .3zM150.6 153.4l2.1 .3-2.1 .3zM155.7 146.4l1.9 .3-1.9 .3zM157.6 153.7l2-.3v.6zM161.1 155.4h.6l-.3 2z"/>
<path d="M172 157.4l.3 2h-.6zM77.3 179.9h.7l-.4 2zM113.3 159.6l.3 2h-.6zM117.6 159.6l.4 2h-.7zM151.5 162.6l1.7-1.1-1.3 1.6zM161.4 162.4l.3 2h-.6zM62 184.8l-.6 1.9-.5-.2zM63 185.7l1.3 1.5-.5 .3zM85.8 185.3h.6l-.3 1.9zM113 188.4h.6l-.3 2zM130 195.6l2.1-.3v.6zM148.1 195.3l1.9 .3-1.9 .3z"/>
<path d="M150.5 191.2l1.3 1.6-.5 .3zM171.7 190.6h.6l-.3 2z"/>
</g>
<text font-size="7" x="225.6" y="202.4">1551SFL</text>
<g font-size="3.5">
<text x="52" y="25.9">B</text>
<text x="22.1" y="51.7">A</text>
<text x="80.1" y="51.4">A</text>
<text x="51.3" y="71.5">B</text>
<text x="43.9" y="75.8">TOP VIEW</text>
<text x="123.3" y="82.8">SECTION B-B</text>
<text x="126.1" y="78.8">END VIEW</text>
<text x="42.7" y="126">SIDE VIEW</text>
<text x="40.4" y="129.9">SECTION A-A</text>
<text x="131.6" y="139.4">INSIDE LID</text>
<text x="132.9" y="202.8">MAXIMUM</text>
<text x="42.8" y="205.8">INSIDE BOX</text>
<text x="127.1" y="206.8">P.C. BOARD SIZE</text>
</g>
<text font-size="3.1" x="264.6" y="194.8">®</text>
<g font-size="2.8">
<text x="42.1" y="12.9">66.30</text>
<text x="42.1" y="15.9">[2.61]</text>
<text x="54.5" y="17.3">57.80</text>
<text x="41.8" y="21.5">38.50</text>
<text x="54.5" y="20.4">[2.28]</text>
<text x="117.3" y="19.7">10.99</text>
<text x="118" y="22.7">[.43]</text>
<text x="41.8" y="24.5">[1.52]</text>
<text x="93" y="35.9">50.00</text>
<text x="93" y="39">[1.97]</text>
<text x="151.7" y="38.5">45.12</text>
<text x="151.7" y="41.5">[1.78]</text>
<text x="87.6" y="46.1">38.50</text>
<text x="116.2" y="44.9">2.00</text>
<text x="116.2" y="47.9">[.08]</text>
<text x="87.6" y="49.1">[1.52]</text>
<text x="144.3" y="52.8">3.00</text>
<text x="144.3" y="55.9">[.12]</text>
<text x="145.5" y="70.8">15.00</text>
<text x="146.2" y="73.9">[.59]</text>
<text x="26.7" y="88.9">4.50</text>
<text x="40" y="87.6">8.00</text>
<text x="136.6" y="87.6">43.80</text>
<text x="26.7" y="92">[.18]</text>
<text x="40" y="90.6">[.31]</text>
<text x="109" y="90.3">[.14]</text>
<text x="136.6" y="90.6">[1.72]</text>
<text x="107.2" y="99.8">[.20]</text>
<text x="20.3" y="108.5">1.50</text>
<text x="20.3" y="111.5">[.06]</text>
<text x="54.3" y="111.8">45.12</text>
<text x="142.9" y="113.8">33.50</text>
<text x="169.1" y="112.2">33.50</text>
<text x="179" y="110.8">43.73</text>
<text x="179" y="113.8">[1.72]</text>
<text x="54.3" y="114.8">[1.78]</text>
<text x="74.4" y="114.9">12.00</text>
<text x="75.2" y="117.9">[.47]</text>
<text x="142.9" y="116.8">[1.32]</text>
<text x="169.1" y="115.2">[1.32]</text>
<text x="105.7" y="123.3">15.50</text>
<text x="106.4" y="126.3">[.61]</text>
<text x="44.3" y="138.9">46.00</text>
<text x="44.3" y="141.9">[1.81]</text>
<text x="53" y="143.9">32.60</text>
<text x="53" y="147">[1.28]</text>
<text x="136.6" y="145.9">44.00</text>
<text x="136.6" y="148.9">[1.73]</text>
<text x="132.4" y="153.1">9.50</text>
<text x="141.4" y="152.9">6.25</text>
<text x="141.4" y="155.9">[.25]</text>
<text x="132.4" y="156.1">[.37]</text>
<text x="114.9" y="165.1">2.75</text>
<text x="139.1" y="163.7">R3.00</text>
<text x="140.1" y="166.7">[.12]</text>
<text x="74.2" y="168">32.60</text>
<text x="74.2" y="171.1">[1.28]</text>
<text x="82.7" y="172.2">46.00</text>
<text x="114.9" y="168.1">[.11]</text>
<text x="158.7" y="170.2">6.25</text>
<text x="158.7" y="173.2">[.25]</text>
<text x="168.4" y="173.2">44.00</text>
<text x="82.7" y="175.2">[1.81]</text>
<text x="168.4" y="176.3">[1.73]</text>
<text x="109.8" y="180.9">38.50</text>
<text x="109.8" y="183.9">[1.52]</text>
<text x="33.8" y="195.9">SELF-TAPPING</text>
<text x="35.3" y="192.7">ACCEPTS #2</text>
<text x="71.6" y="195.9">[.16]</text>
<text x="118.9" y="194.8">25.00</text>
<text x="119.6" y="197.9">[.98]</text>
<text x="38.6" y="199">SCREW</text>
<text x="158.3" y="200.2">[.10]</text>
<text x="172.3" y="200.8">Dimensions:</text>
<text x="172.3" y="204">mm</text>
<text x="172.3" y="207.1">[inches]</text>
<text x="223.9" y="207.3">www.hammondmfg.com</text>
</g>
<g font-size="2.6">
<text x="107.9" y="86.3">⌀3.50</text>
<text x="106.1" y="95.9">⌀5.00</text>
<text x="227.9" y="136.5">NOTE</text>
<text x="220.8" y="155.4">PART NUMBERS</text>
<text x="70.5" y="192">⌀4.00</text>
<text x="157.2" y="196.3">⌀2.50</text>
</g>
<g font-size="2.5" fill="#3a51a2">
<text x="196.9" y="122.8">Enclosures can be Factory Modified ( Milling, Drilling, Printing etc.)</text>
<text x="196.9" y="125.6">Contact Factory</text>
<text x="219.5" y="125.6">mjm@hammondmfg.com for quotes</text>
<text x="196.9" y="128.5">Solid models of this enclosure available in STEP or IGES.</text>
</g>
<g font-size="2.1">
<text x="112.3" y="25.8">(INSIDE HEIGHT)</text>
<text x="147.1" y="44.6">(INSIDE WIDTH)</text>
<text x="110.2" y="51.1">(AVERAGE WALL</text>
<text x="112.5" y="53.5">THICKNESS)</text>
<text x="48.9" y="117.9">(INSIDE LENGTH)</text>
<text x="192.3" y="139.8">Purchased assembly includes box, lid, 2 cover screws.</text>
<text x="192.3" y="142.6">Enclosure molded from general purpose ABS Plastic.</text>
<text x="192.3" y="145.4">Other materials / colours available consult factory.</text>
<text x="204.8" y="148.9">Recommended Torque : (35-43) Ozf.in / (25-30) cN.m</text>
<text x="194.4" y="161">Black Enclosure - Ral 9011 - UL94 - HB</text>
<text x="247.4" y="161">1551SFLBK</text>
<text x="194.2" y="163.8">Gray Enclosure - RAL 7035 - UL94 - HB</text>
<text x="200" y="166.6">Tranlucent Blue - UL94 - HB</text>
<text x="246.8" y="166.6">1551SFLTBU</text>
<text x="247.2" y="163.8">1551SFLGY</text>
<text x="193.3" y="172.1">Black Cover Screws #4 X 1/2&quot; Self-tapping</text>
<text x="241.3" y="172">1591TS100BK (Pkg 100)</text>
<text x="192.9" y="174.9">Plated Cover Screws #4 X 1/2&quot; Self-tapping</text>
<text x="204.2" y="177.7">P.C. Board Screws</text>
<text x="242.8" y="174.8">1591TS100 (Pkg 100)</text>
<text x="243.3" y="177.6">1551ATS50 (Pkg 50)</text>
<text x="197.7" y="180.5">[#2 x 3/16&quot; self-tapping (4.8mm)]</text>
<text x="242.1" y="180.5">1551ATS100 (Pkg 100)</text>
</g>
<g font-size="2.1" fill="#fff">
<text x="221.8" y="158.2">1551SFL Enclosure</text>
<text x="224" y="169.4">ACCESSORIES</text>
</g>
<g font-size="1.7" fill="#3a51a2">
<text x="196.9" y="130.7">(Part number and text placement/orientation on our products are subject to change,</text>
<text x="196.9" y="132.6">we do not recommend using them as a locating reference for modification purposes)</text>
</g>
</svg>
